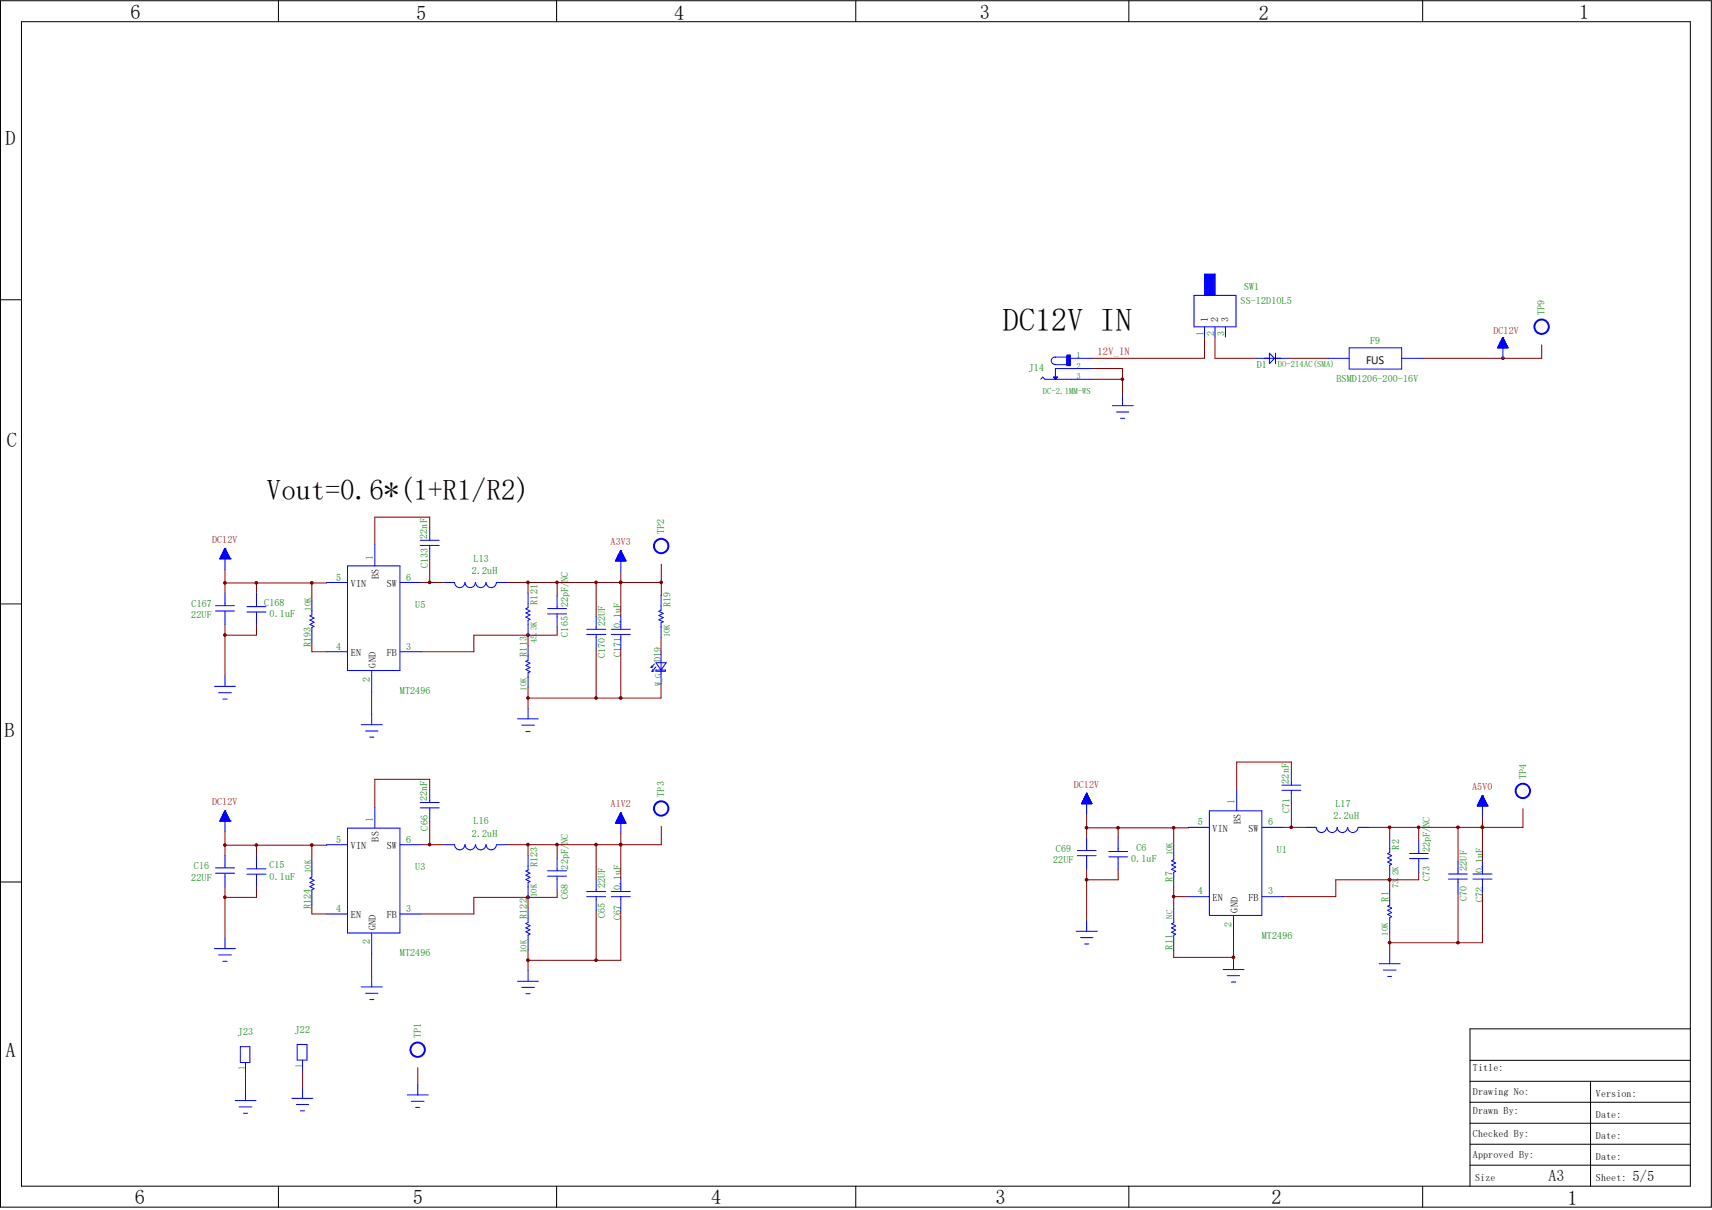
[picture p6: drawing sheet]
<svg xmlns="http://www.w3.org/2000/svg" width="297mm" height="210mm" viewBox="0 0 297 210" stroke-linecap="round" stroke-linejoin="round" font-family="sans-serif">
<g fill="none" stroke="#800000" stroke-width=".17">
<path d="M209 58.5v3.7h-19.5M210.8 58.5v3.7h7.2M267.5 59.9v2.3h-20.7M189.5 65.8h5.2M189.5 64h5.2v4.6M223.5 62.2h6.9M260.7 62.2h.1M39 98.8v4.1M74.5 91.6v-1.9h-9.5v4.8M74.5 97v4.1M107.7 99.2v7.8M114.7 97.9v5.5"/>
<path d="M39 108.4v8.9M44.5 108.4v1.8h-5.5M44.5 101.2v1.7M54.1 111.4v1.7h2.6M54.1 101.2v3M56.7 101.1l-17.7 .1M73.1 101.1h3.9M87.9 101.1h26.8M91.6 110.2h.1M91.6 101.1v1.8M91.6 110.2v1.8M91.6 119.3v3.6"/>
<path d="M96.6 108.9v1.3h-14.4v2.9h-9.1M96.6 101.1v2.3M103.4 101.1v5.9M103.4 112.5v8.7M107.7 101.1h.1M107.7 112.5v8.7M114.7 118.7v2.5h-23.1M114.7 110.7v2.5M64.5 120.1v3.9M74.5 137.1v-1.8h-9.5v4.8M224 134.1v-1.9h-9.5v4.8M224 139.5v4.1"/>
<path d="M39 144.3v4.2M39 153.9v8.9M44.5 146.7v1.8M44.5 153.9v1.8h-5.5M54.1 146.7v3M54.1 157v1.6h2.6M56.7 146.6l-17.7 .1M73.1 146.6h3.9M74.5 142.5v4.1M91.6 155.7h.1M91.6 146.6v1.9M91.6 155.7v1.8"/>
<path d="M96.6 154.4v1.3h-14.4v2.9h-9.1M96.6 146.6v2.4M103.4 146.6v5.9M103.4 158v8.7M107.7 146.6h.1M107.7 144.7v7.8M107.7 158v8.7h-16.1M114.7 143.4v3.2h-26.8M188.5 141.3v4.1M188.5 150.9v8.9M194 150.9v1.8h-5.5M194 143.7v1.7"/>
<path d="M203.6 155.6h2.6M203.6 143.7v3M203.6 154v3.6M206.2 143.6l-17.7 .1M222.5 143.6h4M241.1 152.7h.1M241.1 143.6v1.8M241.1 152.7v1.8M246.1 151.4v1.3h-14.4v2.9h-9.2M246.1 143.6v2.3M252.9 143.6v5.9M252.9 155v8.6"/>
<path d="M257.2 143.6h.1M257.2 141.6v7.9M257.2 155v8.6h-16.1M264.2 140.4v3.2h-26.8M64.5 165.6v3.9M91.6 164.8v3.7M203.6 164.9v1.3h10.4M214 162.6v3.8M241.1 161.8v3.7M42.6 186.2v3M52.5 185.8v3M72.5 185.3v2.9"/>
</g>
<circle cx="260.7" cy="62.2" r=".23" fill="#800000"/>
<circle cx="260.7" cy="62.2" r=".23" fill="none" stroke="#800000" stroke-width=".17"/>
<circle cx="194.7" cy="65.8" r=".23" fill="#800000"/>
<circle cx="194.7" cy="65.8" r=".23" fill="none" stroke="#800000" stroke-width=".17"/>
<circle cx="91.6" cy="101.1" r=".23" fill="#800000"/>
<circle cx="91.6" cy="101.1" r=".23" fill="none" stroke="#800000" stroke-width=".17"/>
<circle cx="91.6" cy="110.2" r=".23" fill="#800000"/>
<circle cx="91.6" cy="110.2" r=".23" fill="none" stroke="#800000" stroke-width=".17"/>
<circle cx="39" cy="110.2" r=".23" fill="#800000"/>
<circle cx="39" cy="110.2" r=".23" fill="none" stroke="#800000" stroke-width=".17"/>
<circle cx="91.6" cy="121.1" r=".23" fill="#800000"/>
<circle cx="91.6" cy="121.1" r=".23" fill="none" stroke="#800000" stroke-width=".17"/>
<circle cx="74.5" cy="101.1" r=".23" fill="#800000"/>
<circle cx="74.5" cy="101.1" r=".23" fill="none" stroke="#800000" stroke-width=".17"/>
<circle cx="91.6" cy="110.2" r=".23" fill="#800000"/>
<circle cx="91.6" cy="110.2" r=".23" fill="none" stroke="#800000" stroke-width=".17"/>
<circle cx="96.6" cy="101.1" r=".23" fill="#800000"/>
<circle cx="96.6" cy="101.1" r=".23" fill="none" stroke="#800000" stroke-width=".17"/>
<circle cx="44.5" cy="101.2" r=".23" fill="#800000"/>
<circle cx="44.5" cy="101.2" r=".23" fill="none" stroke="#800000" stroke-width=".17"/>
<circle cx="54.1" cy="101.2" r=".23" fill="#800000"/>
<circle cx="54.1" cy="101.2" r=".23" fill="none" stroke="#800000" stroke-width=".17"/>
<circle cx="39" cy="101.2" r=".23" fill="#800000"/>
<circle cx="39" cy="101.2" r=".23" fill="none" stroke="#800000" stroke-width=".17"/>
<circle cx="103.4" cy="121.1" r=".23" fill="#800000"/>
<circle cx="103.4" cy="121.1" r=".23" fill="none" stroke="#800000" stroke-width=".17"/>
<circle cx="103.4" cy="101.1" r=".23" fill="#800000"/>
<circle cx="103.4" cy="101.1" r=".23" fill="none" stroke="#800000" stroke-width=".17"/>
<circle cx="107.7" cy="101.1" r=".23" fill="#800000"/>
<circle cx="107.7" cy="101.1" r=".23" fill="none" stroke="#800000" stroke-width=".17"/>
<circle cx="107.7" cy="101.1" r=".23" fill="#800000"/>
<circle cx="107.7" cy="101.1" r=".23" fill="none" stroke="#800000" stroke-width=".17"/>
<circle cx="114.7" cy="101.1" r=".23" fill="#800000"/>
<circle cx="114.7" cy="101.1" r=".23" fill="none" stroke="#800000" stroke-width=".17"/>
<circle cx="107.7" cy="121.1" r=".23" fill="#800000"/>
<circle cx="107.7" cy="121.1" r=".23" fill="none" stroke="#800000" stroke-width=".17"/>
<circle cx="91.6" cy="146.6" r=".23" fill="#800000"/>
<circle cx="91.6" cy="146.6" r=".23" fill="none" stroke="#800000" stroke-width=".17"/>
<circle cx="91.6" cy="155.7" r=".23" fill="#800000"/>
<circle cx="91.6" cy="155.7" r=".23" fill="none" stroke="#800000" stroke-width=".17"/>
<circle cx="39" cy="155.7" r=".23" fill="#800000"/>
<circle cx="39" cy="155.7" r=".23" fill="none" stroke="#800000" stroke-width=".17"/>
<circle cx="91.6" cy="166.6" r=".23" fill="#800000"/>
<circle cx="91.6" cy="166.6" r=".23" fill="none" stroke="#800000" stroke-width=".17"/>
<circle cx="74.5" cy="146.6" r=".23" fill="#800000"/>
<circle cx="74.5" cy="146.6" r=".23" fill="none" stroke="#800000" stroke-width=".17"/>
<circle cx="91.6" cy="155.7" r=".23" fill="#800000"/>
<circle cx="91.6" cy="155.7" r=".23" fill="none" stroke="#800000" stroke-width=".17"/>
<circle cx="96.6" cy="146.6" r=".23" fill="#800000"/>
<circle cx="96.6" cy="146.6" r=".23" fill="none" stroke="#800000" stroke-width=".17"/>
<circle cx="44.5" cy="146.7" r=".23" fill="#800000"/>
<circle cx="44.5" cy="146.7" r=".23" fill="none" stroke="#800000" stroke-width=".17"/>
<circle cx="54.1" cy="146.7" r=".23" fill="#800000"/>
<circle cx="54.1" cy="146.7" r=".23" fill="none" stroke="#800000" stroke-width=".17"/>
<circle cx="39" cy="146.7" r=".23" fill="#800000"/>
<circle cx="39" cy="146.7" r=".23" fill="none" stroke="#800000" stroke-width=".17"/>
<circle cx="103.4" cy="166.6" r=".23" fill="#800000"/>
<circle cx="103.4" cy="166.6" r=".23" fill="none" stroke="#800000" stroke-width=".17"/>
<circle cx="103.4" cy="146.6" r=".23" fill="#800000"/>
<circle cx="103.4" cy="146.6" r=".23" fill="none" stroke="#800000" stroke-width=".17"/>
<circle cx="107.7" cy="146.6" r=".23" fill="#800000"/>
<circle cx="107.7" cy="146.6" r=".23" fill="none" stroke="#800000" stroke-width=".17"/>
<circle cx="107.7" cy="146.6" r=".23" fill="#800000"/>
<circle cx="107.7" cy="146.6" r=".23" fill="none" stroke="#800000" stroke-width=".17"/>
<circle cx="241.1" cy="143.6" r=".23" fill="#800000"/>
<circle cx="241.1" cy="143.6" r=".23" fill="none" stroke="#800000" stroke-width=".17"/>
<circle cx="241.1" cy="152.7" r=".23" fill="#800000"/>
<circle cx="241.1" cy="152.7" r=".23" fill="none" stroke="#800000" stroke-width=".17"/>
<circle cx="188.5" cy="152.7" r=".23" fill="#800000"/>
<circle cx="188.5" cy="152.7" r=".23" fill="none" stroke="#800000" stroke-width=".17"/>
<circle cx="241.1" cy="163.6" r=".23" fill="#800000"/>
<circle cx="241.1" cy="163.6" r=".23" fill="none" stroke="#800000" stroke-width=".17"/>
<circle cx="224" cy="143.6" r=".23" fill="#800000"/>
<circle cx="224" cy="143.6" r=".23" fill="none" stroke="#800000" stroke-width=".17"/>
<circle cx="241.1" cy="152.7" r=".23" fill="#800000"/>
<circle cx="241.1" cy="152.7" r=".23" fill="none" stroke="#800000" stroke-width=".17"/>
<circle cx="246.1" cy="143.6" r=".23" fill="#800000"/>
<circle cx="246.1" cy="143.6" r=".23" fill="none" stroke="#800000" stroke-width=".17"/>
<circle cx="203.6" cy="155.6" r=".23" fill="#800000"/>
<circle cx="203.6" cy="155.6" r=".23" fill="none" stroke="#800000" stroke-width=".17"/>
<circle cx="214" cy="166.1" r=".23" fill="#800000"/>
<circle cx="214" cy="166.1" r=".23" fill="none" stroke="#800000" stroke-width=".17"/>
<circle cx="194" cy="143.7" r=".23" fill="#800000"/>
<circle cx="194" cy="143.7" r=".23" fill="none" stroke="#800000" stroke-width=".17"/>
<circle cx="203.6" cy="143.7" r=".23" fill="#800000"/>
<circle cx="203.6" cy="143.7" r=".23" fill="none" stroke="#800000" stroke-width=".17"/>
<circle cx="188.5" cy="143.7" r=".23" fill="#800000"/>
<circle cx="188.5" cy="143.7" r=".23" fill="none" stroke="#800000" stroke-width=".17"/>
<circle cx="252.9" cy="163.6" r=".23" fill="#800000"/>
<circle cx="252.9" cy="163.6" r=".23" fill="none" stroke="#800000" stroke-width=".17"/>
<circle cx="252.9" cy="143.6" r=".23" fill="#800000"/>
<circle cx="252.9" cy="143.6" r=".23" fill="none" stroke="#800000" stroke-width=".17"/>
<circle cx="257.2" cy="143.6" r=".23" fill="#800000"/>
<circle cx="257.2" cy="143.6" r=".23" fill="none" stroke="#800000" stroke-width=".17"/>
<circle cx="257.2" cy="143.6" r=".23" fill="#800000"/>
<circle cx="257.2" cy="143.6" r=".23" fill="none" stroke="#800000" stroke-width=".17"/>
<g fill="none" stroke="#00f" stroke-width=".17">
<path d="M207.1 51.3h7.3v5.4h-7.3zM209 51.3v-3.7h1.8v3.7M209 56.7v1.8M209 51.1h1.8M209 50.9h1.8M209 50.7h1.8M209 50.5h1.8M209 50.4h1.8M209 50.2h1.8M209 50h1.8M209 49.8h1.8M209 49.6h1.8"/>
<path d="M209 49.4h1.8M209 49.3h1.8M209 49.1h1.8M209 48.9h1.8M209 48.7h1.8M209 48.6h1.8M209 48.3h1.8M209 48.2h1.8M209 48h1.8M209 47.8h1.8M209 47.7h1.8M209.1 47.6v3.7"/>
<path d="M209.3 47.6v3.7M209.5 47.6v3.7M209.7 47.6v3.7M209.8 47.6v3.7M210 47.6v3.7M210.2 47.6v3.7M210.4 47.6v3.7M210.6 47.6v3.7M210.7 47.6v3.7M210.8 56.7v1.8M212.6 56.7v1.8M260 60v.4"/>
<path d="M260 59.9h1.4M260.1 59.8h1.2M260.1 59.7h1.2v.7M260.1 59.7v.7M260.2 59.6h1M260.2 59.6h1v.8M260.3 59.4h.9v1M260.3 59.4v1M260.3 59.4h.8M260.3 59.3h.8v1.1M260.3 59.2v1.2M260.4 59.2h.7"/>
<path d="M260.4 59.1h.6v1.3M260.4 59.1v1.3M260.5 59.1h.5M260.5 59h.4v1.4M260.5 58.9v1.5M260.5 58.9h.4M260.6 58.8h.3v1.6M260.6 58.8v1.6M260.6 58.8h.2M260.6 58.7h.2v1.7M260.6 58.6v1.8M260.7 58.6h.1"/>
<path d="M260.7 58.6l.9 1.8h-1.8zM260.7 58.6v3.6M261.2 59.5h-1v.9M180.6 65.8l.3-.4 .4 .4h8.2M182.8 65.4h.7l-.4 .4zM182.9 65.4v.2M183 65.4v.4M183.1 62a.63 .63 0 0 0-.7 .6 .63 .63 0 0 0 .7 .6M183.1 63.3h2.6M183.1 62h2M183.3 65.4v.3h-.3M183.4 65.4l-.6 .1"/>
<path d="M185.1 61.6h.6v1.9h-.6zM185.1 63.1h.6M185.1 62.9h.6M185.1 62.8h.6M185.1 62.6h.6M185.1 62.4h.6M185.1 62.2h.6M185.1 62h.6M185.1 61.8h.6M185.1 61.7h.6M185.3 61.6v1.9M185.4 61.6v1.9"/>
<path d="M185.6 61.6v1.9M185.8 62.2h3.7M189.5 64h-6.4v1.6M193 70.4h3.6M193.7 71.5h2.1M194.4 72.6h.7M194.7 68.6v1.8M218 62.2h5.5M220.2 61.3l.9 .9-.9 .9zM221.3 61.3v1.8M230.4 62.2h3.7M234.1 60.4h9.1v3.7h-9.1z"/>
<path d="M243.2 62.2h3.6M259.8 60.4h1.8M259.9 60.2h1.7M259.9 60.2h1.6v.2M259.9 60.1v.3M260 60.1h1.5M260 60h1.5v.4M260.1 60.4v-.5h1.3v.5M38.1 97h.1M38.1 97h1.9M38.1 96.9h1.8M38.2 96.9h1.7"/>
<path d="M38.2 96.8v.2M38.2 96.8h1.6l.1 .2M38.3 96.7h1.5M38.3 96.6v.4M38.3 96.6h1.5M38.4 96.6h1.3v.4M38.4 96.5v.5M38.4 96.5h1.3M38.4 96.4h1.3M38.4 96.4v.6M38.4 96.4h1.2M38.5 96.3h1.1"/>
<path d="M38.5 96.2v.8M38.5 96.2h1M38.6 96.1h.9v.9M38.6 96.1v.9M38.6 96.1h.9M38.7 96h.8M38.7 95.9h.7M38.7 95.9v1.1M38.7 95.8v1.2M38.7 95.8h.6M38.8 95.7h.5M38.8 95.6v1.4"/>
<path d="M38.8 95.6h.4M38.9 95.5h.3v1.5M38.9 95.5v1.5M38.9 95.5h.3M38.9 95.4h.3M38.9 95.3v1.7M38.9 95.4h.2M39 95.3h.1M39 95.2v1.8M39 95.2h.1M39 95.2v3.6M39 95.2l-.9 1.8"/>
<path d="M39 95.2l1 1.8M39.1 95.2v1.8M39.2 95.4v1.6M39.3 95.7v1.3M39.4 95.8v1.2M39.5 96v1M39.6 96.3v.7M39.7 96.4v.6M39.8 96.7v.3M40 97h.1M60.3 98.2h9.1v18.2h-9.1zM65 94.5v3.7"/>
<path d="M72.9 94.7h3.3M72.9 93.8h3.3M74.5 91.6v2.2M74.5 94.7v2.3M106.8 97.3h1.8M106.8 97.2v.2M106.8 97.2h1.7M106.9 97.2h1.6v.2M106.9 97.1v.3M106.9 97.1h1.6M107 97h1.4M107 96.9h1.3"/>
<path d="M107 96.8v.6M107.1 96.8h1.2v.6M107.1 96.7h1.1M107.2 96.6h1v.8M107.2 96.5v.9M107.2 96.5h1M107.2 96.4h.9M107.2 96.3v1.1M107.3 96.4h.8M107.3 96.3h.8M107.3 96.2v1.2M107.4 96.2h.6"/>
<path d="M107.4 96.1h.6v1.3M107.4 96.1v1.3M107.4 96.1h.5M107.5 96h.4M107.5 95.9h.4M107.5 95.9v1.5M107.6 95.9h.2M107.6 95.8h.2v1.6M107.6 95.8v1.6M107.6 95.7h.1M107.6 95.6v1.8M107.7 95.6h.1"/>
<path d="M107.7 95.5h.1M107.7 95.5v3.7M107.7 95.5l-.9 1.9h1.8M107.7 95.5l.9 1.9M107.7 95.7v1.7M107.9 96v1.4M108.1 96.3v1.1M108.1 96.4v1M108.2 96.6h-1.1v.8M108.2 96.7v.7M108.4 96.9h-1.4v.5M108.4 97v.4"/>
<path d="M108.6 97.3v.1M37.2 119.1h3.7M37.4 106h3.3M37.4 105.1h3.3M39 102.9v2.2M39 106v2.4M39 117.3v1.8M42.8 105.3h3.3M42.8 106.2h3.3M44.5 102.9v2.4M44.5 106.2v2.2M54.1 104.2v2.5l-.3 .2 .7 .4-.7 .3 .7 .4-.7 .4 .7 .3-.4 .2v2.5"/>
<path d="M56.7 101.1h3.6M56.7 113.1h3.6M64.5 116.4v3.7M69.4 101.1h3.7M69.4 113.1h3.7M77 101.1h1.9a.89 .89 0 0 0 .9 .9 .89 .89 0 0 0 .8-.9M80.7 101.1a.89 .89 0 0 0 .9 .9 .89 .89 0 0 0 .9-.9M82.5 101.1a.89 .89 0 0 0 .9 .9 .89 .89 0 0 0 .9-.9M84.3 101.1a.89 .89 0 0 0 .9 .9 .89 .89 0 0 0 .9-.9M86.1 101.1h1.8M91.6 102.9v2.6l-.4 .2 .7 .3-.7 .4 .7 .3-.7 .4 .7 .4-.3 .2v2.5M91.6 112v2.6l-.4 .2 .7 .3-.7 .4 .7 .4-.7 .3 .7 .4-.3 .2v2.5"/>
<path d="M95 106.6h3.3M95 105.6h3.3M96.6 103.4v2.2M96.6 106.6v2.3M101.8 110.1h3.3M101.8 109.2h3.3M103.4 107v2.2M103.4 110.1v2.4M106 110.1h3.3M106 109.2h3.3M107.7 107v2.2M107.7 110.1v2.4"/>
<path d="M113.1 115.6l-.2 .3M113.2 116.2l-.1 .3M113.3 115.7l-.4 .2M113.5 116.5h-.4M113.5 115.2l-.6 .7M113.8 115h1.8l-.9 1.3zM113.8 116.3h1.6v.2h-1.6zM113.8 115.7l-.7 .8M114.7 103.4v2.5l-.4 .2 .8 .4-.8 .3 .8 .4-.8 .4 .8 .3-.4 .2v2.6M114.7 113.2v5.5M37.9 120.2h2.2M38.7 121.3h.7"/>
<path d="M62.7 125.8h3.6M63.4 126.9h2.2M64.1 127.9h.8M64.5 124v1.8M72.9 139.3h3.3M74.5 137.1v2.2M89.8 124.8h3.6M90.5 125.9h2.2M91.2 127h.7M91.6 122.9v1.9M187.7 139.4l1.7 .1M187.7 139.4v.1"/>
<path d="M187.7 139.4h1.7M187.7 139.3h1.7v.2M187.7 139.2h1.6M187.7 139.2v.3M187.8 139.5v-.4h1.5v.4M187.8 139.1h1.4M187.9 139h1.3v.5M187.9 138.9v.6M187.9 138.9h1.2M188 138.9h1.1v.6M188 138.8v.7M188 138.8h1.1"/>
<path d="M188 138.7h1v.8M188 138.6v.9M188 138.6h1M188.1 138.6h.9v.9M188.1 138.5v1M188.1 138.5h.8M188.2 138.4h.7v1.1M188.2 138.3v1.2M188.2 138.3h.6M188.3 138.3h.5v1.2M188.3 138.1h.5v1.4M188.3 138v1.5"/>
<path d="M188.3 138h.4M188.4 138h.3v1.5M188.4 137.9v1.6M188.4 137.9h.2M188.5 137.8h.1v1.7M188.5 137.8v1.7M188.5 137.7h.1M188.5 137.7v3.6M188.5 137.7l.9 1.8h-1.8zM188.5 137.8h.1M188.8 138.2h-.5v1.3M214.5 137v3.7"/>
<path d="M222.4 137.2h3.3M222.4 136.3h3.3M224 134.1v2.2M224 137.2v2.3M256.3 139.9h.1M256.3 139.9h1.8M256.3 139.8h1.8M256.4 139.9v-.2h1.6v.2M256.4 139.6h1.6M256.4 139.6h1.5v.3M256.4 139.5v.4M256.5 139.5h1.4"/>
<path d="M256.5 139.4h1.4v.5M256.5 139.4v.5M256.5 139.3h1.3v.6M256.5 139.4h1.3M256.5 139.2v.7M256.6 139.2h1.2M256.6 139.9v-.8h1.1v.8M256.7 139.1h1M256.7 139h.9v.9M256.7 138.9v1M256.8 138.9h.8M256.8 138.9h.8v1"/>
<path d="M256.9 138.7h.6v1.2M256.9 138.6h.5v1.3M256.9 138.5v1.4M257 138.5h.4M257 138.4h.4v1.5M257 138.3v1.6M257 138.3h.3M257 138.3h.3v1.6M257 138.2v1.7M257.1 138.2h.2M257.1 138.1l.1 1.8M257.1 138v1.9"/>
<path d="M257.2 138h.1M257.2 138v3.6M257.2 138l-.9 1.9M257.2 138l.9 1.9M257.5 138.6h-.6v1.3M257.6 138.8h-.8v1.1M258.1 139.9h.1M37.4 151.6h3.3M37.4 150.6h3.3M38.1 142.5h.1M38.1 142.5h1.9M38.2 142.3v.2"/>
<path d="M38.2 142.4h1.7M38.2 142.3h1.6M38.3 142.2v.3M38.3 142.2h1.5v.3M38.3 142.2h1.5M38.4 142v.5M38.4 142.1h1.3M38.4 141.9v.6M38.4 142h1.3M38.4 141.9h1.2M38.5 141.7v.8M38.5 141.8h1.1"/>
<path d="M38.5 141.7h1M38.6 141.6v.9M38.6 141.6h.9v.9M38.6 141.6h.9M38.7 141.4v1.1M38.7 141.5h.8M38.7 141.5h.7M38.7 141.3v1.2M38.7 141.4h.7M38.7 141.3h.6M38.8 141.1v1.4M38.8 141.2h.5v1.3"/>
<path d="M38.8 141.1h.4M38.9 141v1.5M38.9 141.1h.3M38.9 140.8v1.7M38.9 141h.3M38.9 140.9h.2M39 140.7v1.8M39 140.8h.1M39 140.7h.1M39 140.7v3.6M39 148.5v2.1M39 151.6v2.3"/>
<path d="M39 140.7l-.9 1.8M39 140.7l1 1.8M39.1 140.8v1.7M39.2 140.9v1.6M39.2 141.1v1.4M39.4 141.4v1.1M39.5 141.5v1M39.6 141.8v.7M39.7 141.9v.6M39.7 142.1v.4M39.9 142.4v.1M40 142.5h.1"/>
<path d="M42.8 150.8h3.3M42.8 151.7h3.3M44.5 148.5v2.3M44.5 151.7v2.2M54.1 149.7v2.5l-.3 .2 .7 .4-.7 .4 .7 .3-.7 .4 .7 .3-.4 .2v2.6M56.7 146.6h3.6M56.7 158.6h3.6M60.3 143.7h9.1v18.2h-9.1zM65 140.1v3.6M69.4 146.6h3.7M69.4 158.6h3.7M72.9 140.2h3.3"/>
<path d="M74.5 140.2v2.3M77 146.6h1.9a.89 .89 0 0 0 .9 .9 .89 .89 0 0 0 .8-.9M80.7 146.6a.89 .89 0 0 0 .9 .9 .89 .89 0 0 0 .9-.9M82.5 146.6a.89 .89 0 0 0 .9 .9 .89 .89 0 0 0 .9-.9M84.3 146.6a.89 .89 0 0 0 .9 .9 .89 .89 0 0 0 .9-.9M86.1 146.6h1.8M91.6 148.5v2.5l-.4 .2 .7 .4-.7 .3 .7 .4-.7 .4 .7 .3-.3 .2v2.5M91.6 157.5v2.6l-.4 .2 .7 .4-.7 .3 .7 .4-.7 .3 .7 .4-.3 .2v2.5M95 152.1h3.3M95 151.1h3.3M96.6 149v2.1M96.6 152.1v2.3"/>
<path d="M101.8 155.6h3.3M101.8 154.7h3.3M103.4 152.5v2.2M103.4 155.6v2.4M106 155.6h3.3M106 154.7h3.3M106.8 142.7v.2M106.8 142.8h1.8M106.8 142.7h1.7M106.9 142.6v.3M106.9 142.7h1.6M106.9 142.6h1.6"/>
<path d="M107 142.9v-.4h1.4v.4M107 142.3v.6M107 142.4h1.3M107.1 142.3h1.2M107.1 142.2h1.1v.7M107.2 142v.9M107.2 142.1h1M107.2 141.9v1M107.2 142h1M107.2 142h.9M107.3 141.9h.8M107.3 141.7v1.2"/>
<path d="M107.3 141.8h.8M107.4 141.7h.6M107.4 141.6v1.3M107.4 141.6h.6v1.3M107.4 141.6h.5M107.5 141.4v1.5M107.5 141.5h.4M107.6 141.3v1.6M107.6 141.4h.2M107.6 141.3h.2M107.6 141.1v1.8M107.6 141.2h.1v1.7"/>
<path d="M107.7 141.1h.1M107.7 141.1v3.6M107.7 152.5v2.2M107.7 155.6v2.4M107.7 141.1l-.9 1.8h1.8M107.7 141.1l.9 1.8M107.8 141.4v1.5M107.9 141.5v1.4M108.1 141.8v1.1M108.1 141.9v1M108.2 142.1v.8M108.2 142.2h-1.1v.7"/>
<path d="M108.3 142.4v.5M108.5 142.7v.2M108.6 142.8v.1M186.9 148.5h3.3M186.9 147.6h3.3M188.5 145.4v2.2M188.5 148.5v2.4M188.5 159.8v1.8M192.4 147.8h3.2M192.4 148.7h3.2M194 145.4v2.4M194 148.7v2.2"/>
<path d="M203.6 146.7v2.5l-.4 .2 .8 .4-.8 .3 .8 .4-.8 .4 .8 .3-.4 .2v2.6M203.6 157.6v2.5l-.4 .2 .8 .4-.8 .3 .8 .4-.8 .4 .8 .3-.4 .2v2.6M206.2 155.6h3.6M206.2 143.6h3.6M209.8 140.7h9.1v18.2h-9.1zM214 158.9v3.7M218.9 155.6h3.6M218.9 143.6h3.6M226.5 143.6h1.8a.89 .89 0 0 0 .9 .9 .89 .89 0 0 0 .9-.9M230.2 143.6a.89 .89 0 0 0 .9 .9 .89 .89 0 0 0 .9-.9 .89 .89 0 0 0 .9 .9 .89 .89 0 0 0 .9-.9M233.8 143.6a.89 .89 0 0 0 .9 .9 .89 .89 0 0 0 .9-.9M235.6 143.6h1.8"/>
<path d="M241.1 145.4v2.6l-.4 .2 .7 .3-.7 .4 .7 .4-.7 .3 .7 .4-.3 .2v2.5M241.1 154.5v2.6l-.4 .2 .7 .3-.7 .4 .7 .4-.7 .3 .7 .4-.3 .2v2.5M244.5 149h3.3M244.5 148.1h3.3M246.1 145.9v2.2M246.1 149v2.4M251.3 152.6h3.3M251.3 151.7h3.3M252.9 149.5v2.2M252.9 152.6v2.4M255.5 152.6h3.3M255.5 151.7h3.3"/>
<path d="M257.2 149.5v2.2M257.2 152.6v2.4M37.2 164.6h3.7M37.9 165.7h2.2M38.7 166.8h.7M39 162.8v1.8M62.7 171.3h3.6M63.4 172.4h2.2M64.1 173.5h.8M64.5 161.9v3.7M64.5 169.5v1.8M89.8 170.3h3.6"/>
<path d="M90.5 171.4h2.2M91.2 172.5h.7M91.6 168.5v1.8M186.7 161.6h3.7M187.5 162.7h2.1M188.2 163.8h.7M212.2 168.3h3.6M212.9 169.3h2.2M213.6 170.4h.8M214 166.4v1.9M239.3 167.3h3.6M240 168.4h2.2"/>
<path d="M240.7 169.5h.7M241.1 165.5v1.8M40.8 191h3.6M41.5 192.1h2.2M41.7 181.7h1.6v2.7h-1.6zM42.2 193.2h.8M42.6 184.4v1.8M42.6 189.2v1.8M50.6 190.6h3.7M51.4 191.7h2.2M51.6 181.3h1.7v2.7h-1.7zM52.1 192.8h.7"/>
<path d="M52.5 184v1.8M52.5 188.8v1.8M70.7 190h3.6M71.4 191.1h2.2M72.1 192.2h.7M72.5 188.2v1.8"/>
</g>
<g fill="none" stroke="#00f" stroke-width=".34">
<circle cx="267.4" cy="56.7" r="1.25"/>
<circle cx="114.7" cy="94.8" r="1.25"/>
<circle cx="264.2" cy="137.3" r="1.25"/>
<circle cx="114.7" cy="140.3" r="1.25"/>
<circle cx="72.5" cy="182.2" r="1.25"/>
</g>
<g fill="none" stroke="#000" stroke-width=".17">
<path d="M.1 .1h296.8v209.4h-296.8zM3.7 3.8h289.5v202.1h-289.5zM48.3 .1v3.7M96.6 .1v3.7M148.5 .1v3.7M195.8 .1v3.7M246.8 .1v3.7M.1 52h3.6M.1 104.8h3.6M.1 153.1h3.6M293.2 178.6h-38.2v27.3M255 184h38.2"/>
<path d="M255 187.7h38.2M255 191.3h38.2M255 194.9h38.2M255 198.6h38.2M275.9 187.7v18.2M48.3 205.9v3.6M96.6 205.9v3.6M148.5 205.9v3.6M195.8 205.9v3.6M246.8 205.9v3.6M255 202.2h38.2"/>
</g>
<text font-size="5.5" x="174" y="57.5">DC12V IN</text>
<text font-size="5" x="46.3" y="86.7">Vout=0.6*(1+R1/R2)</text>
<g font-size="3.5">
<text x="22.6" y="3.2">6</text>
<text x="72.2" y="3.4">5</text>
<text x="117" y="3.4">4</text>
<text x="170" y="3.2">3</text>
<text x="218.4" y="3.4">2</text>
<text x="273.9" y="3.2">1</text>
<text x="1" y="25.2">D</text>
<text x="1.2" y="77.5">C</text>
<text x=".8" y="127.9">B</text>
<text x="1" y="183.5">A</text>
<text x="23.4" y="209">6</text>
<text x="71.6" y="209">5</text>
<text x="123.4" y="209">4</text>
<text x="172.7" y="209">3</text>
<text x="220.6" y="209">2</text>
<text x="271.9" y="209.2">1</text>
</g>
<text font-size="2.8" x="268.6" y="205">A3</text>
<text font-size="2.5" x="283.2" y="205">5/5</text>
<text font-size="1.9" x="237" y="63.1">FUS</text>
<text font-size="1.8" fill="#f00" x="190.4" y="61.7">12V_IN</text>
<g font-size="1.7" fill="#008000">
<text x="215.2" y="52.7">SS-12D10L5</text>
<text x="215.8" y="50.3">SW1</text>
<text x="208.8" y="58.3" transform="rotate(-90 208.8 58.3)">1</text>
<text x="210.6" y="58.3" transform="rotate(-90 210.6 58.3)">2</text>
<text x="212.4" y="58.3" transform="rotate(-90 212.4 58.3)">3</text>
<text x="237.7" y="59.6">F9</text>
<text x="268" y="54.7" transform="rotate(-90 268 54.7)">TP9</text>
<text x="178.5" y="64.3">J14</text>
<text x="218" y="63.8">D1</text>
<text x="231.9" y="66.4">BSMD1206-200-16V</text>
<text x="74.1" y="93.5" transform="rotate(-90 74.1 93.5)">22nF</text>
<text x="115.2" y="92.8" transform="rotate(-90 115.2 92.8)">TP2</text>
<text x="58.3" y="100.8">5</text>
<text x="64.7" y="97.1" transform="rotate(-90 64.7 97.1)">1</text>
<text x="70.5" y="100.8">6</text>
<text x="74.2" y="98.6" transform="rotate(-90 74.2 98.6)">C133</text>
<text x="81.9" y="99.7">2.2uH</text>
<text x="82.2" y="97.5">L13</text>
<text x="98.6" y="101" transform="rotate(-90 98.6 101)">NC</text>
<text x="33.2" y="107.3">22UF</text>
<text x="33.2" y="105.3">C167</text>
<text x="45.8" y="105.2">C168</text>
<text x="46.8" y="107.1">0.1uF</text>
<text x="72.1" y="105.5">U5</text>
<text x="93.3" y="104.9" transform="rotate(-90 93.3 104.9)">R121</text>
<text x="98.6" y="105.4" transform="rotate(-90 98.6 105.4)">22pF/</text>
<text x="116.3" y="105.4" transform="rotate(-90 116.3 105.4)">R19</text>
<text x="53.9" y="112.3" transform="rotate(-90 53.9 112.3)">R193</text>
<text x="58.3" y="112.8">4</text>
<text x="70.5" y="112.8">3</text>
<text x="91.4" y="114" transform="rotate(-90 91.4 114)">R113</text>
<text x="98.6" y="110.5" transform="rotate(-90 98.6 110.5)">C165</text>
<text x="105" y="108.6" transform="rotate(-90 105 108.6)">22UF</text>
<text x="107.7" y="109" transform="rotate(-90 107.7 109)">0.1uF</text>
<text x="64.1" y="118.4" transform="rotate(-90 64.1 118.4)">2</text>
<text x="105" y="114.3" transform="rotate(-90 105 114.3)">C170</text>
<text x="107.7" y="114.1" transform="rotate(-90 107.7 114.1)">C171</text>
<text x="114.7" y="114.9" transform="rotate(-90 114.7 114.9)">D19</text>
<text x="69.4" y="120.4">MT2496</text>
<text x="223.6" y="136" transform="rotate(-90 223.6 136)">22nF</text>
<text x="264.8" y="135.3" transform="rotate(-90 264.8 135.3)">TP4</text>
<text x="64.7" y="142.6" transform="rotate(-90 64.7 142.6)">1</text>
<text x="74.1" y="139.1" transform="rotate(-90 74.1 139.1)">22nF</text>
<text x="82.2" y="143">L16</text>
<text x="115.2" y="138.3" transform="rotate(-90 115.2 138.3)">TP3</text>
<text x="207.8" y="143.3">5</text>
<text x="214.2" y="139.6" transform="rotate(-90 214.2 139.6)">1</text>
<text x="220" y="143.3">6</text>
<text x="223.7" y="141.1" transform="rotate(-90 223.7 141.1)">C71</text>
<text x="231.4" y="142.2">2.2uH</text>
<text x="231.7" y="140">L17</text>
<text x="248.1" y="143.5" transform="rotate(-90 248.1 143.5)">NC</text>
<text x="58.3" y="146.3">5</text>
<text x="70.5" y="146.3">6</text>
<text x="74.2" y="144.1" transform="rotate(-90 74.2 144.1)">C66</text>
<text x="81.9" y="145.2">2.2uH</text>
<text x="98.6" y="146.5" transform="rotate(-90 98.6 146.5)">NC</text>
<text x="182.7" y="149.8">22UF</text>
<text x="183.2" y="147.8">C69</text>
<text x="196.3" y="149.6">0.1uF</text>
<text x="197.1" y="147.7">C6</text>
<text x="221.5" y="148">U1</text>
<text x="242.7" y="147.4" transform="rotate(-90 242.7 147.4)">R2</text>
<text x="248.1" y="147.9" transform="rotate(-90 248.1 147.9)">22pF/</text>
<text x="33.2" y="152.8">22UF</text>
<text x="33.7" y="150.8">C16</text>
<text x="46.7" y="150.7">C15</text>
<text x="46.8" y="152.7">0.1uF</text>
<text x="72.1" y="151">U3</text>
<text x="93.3" y="150.5" transform="rotate(-90 93.3 150.5)">R123</text>
<text x="98.6" y="156" transform="rotate(-90 98.6 156)">C68</text>
<text x="98.6" y="150.9" transform="rotate(-90 98.6 150.9)">22pF/</text>
<text x="105" y="154.2" transform="rotate(-90 105 154.2)">22UF</text>
<text x="107.7" y="154.5" transform="rotate(-90 107.7 154.5)">0.1uF</text>
<text x="203.4" y="153" transform="rotate(-90 203.4 153)">R7</text>
<text x="207.8" y="155.2">4</text>
<text x="220" y="155.2">3</text>
<text x="248.1" y="153" transform="rotate(-90 248.1 153)">C73</text>
<text x="254.5" y="151.1" transform="rotate(-90 254.5 151.1)">22UF</text>
<text x="257.2" y="151.5" transform="rotate(-90 257.2 151.5)">0.1uF</text>
<text x="53.9" y="157.8" transform="rotate(-90 53.9 157.8)">R124</text>
<text x="58.3" y="158.3">4</text>
<text x="70.5" y="158.3">3</text>
<text x="91.4" y="159.5" transform="rotate(-90 91.4 159.5)">R122</text>
<text x="105" y="159.3" transform="rotate(-90 105 159.3)">C65</text>
<text x="107.7" y="159.6" transform="rotate(-90 107.7 159.6)">C67</text>
<text x="213.6" y="160.9" transform="rotate(-90 213.6 160.9)">2</text>
<text x="240.9" y="156.5" transform="rotate(-90 240.9 156.5)">R1</text>
<text x="254.5" y="156.3" transform="rotate(-90 254.5 156.3)">C70</text>
<text x="257.2" y="156.6" transform="rotate(-90 257.2 156.6)">C72</text>
<text x="64.1" y="163.9" transform="rotate(-90 64.1 163.9)">2</text>
<text x="69.4" y="165.9">MT2496</text>
<text x="203.4" y="164.8" transform="rotate(-90 203.4 164.8)">R11</text>
<text x="218.9" y="162.9">MT2496</text>
<text x="41.3" y="179.6">J23</text>
<text x="51.1" y="179.2">J22</text>
<text x="73" y="180.1" transform="rotate(-90 73 180.1)">TP1</text>
</g>
<g font-size="1.7">
<text x="209.5" y="56" transform="rotate(-90 209.5 56)">1</text>
<text x="211.3" y="56" transform="rotate(-90 211.3 56)">2</text>
<text x="213.1" y="56" transform="rotate(-90 213.1 56)">3</text>
<text x="60.9" y="101.8">VIN</text>
<text x="65.7" y="100.5" transform="rotate(-90 65.7 100.5)">BS</text>
<text x="67.1" y="101.8">SW</text>
<text x="60.9" y="113.8">EN</text>
<text x="67.1" y="113.8">FB</text>
<text x="65.2" y="115.9" transform="rotate(-90 65.2 115.9)">GND</text>
<text x="215.3" y="143" transform="rotate(-90 215.3 143)">BS</text>
<text x="60.9" y="147.3">VIN</text>
<text x="65.7" y="146" transform="rotate(-90 65.7 146)">BS</text>
<text x="67.1" y="147.3">SW</text>
<text x="210.4" y="144.3">VIN</text>
<text x="216.6" y="144.3">SW</text>
<text x="60.9" y="159.3">EN</text>
<text x="65.2" y="161.4" transform="rotate(-90 65.2 161.4)">GND</text>
<text x="67.1" y="159.3">FB</text>
<text x="210.4" y="156.3">EN</text>
<text x="214.7" y="158.4" transform="rotate(-90 214.7 158.4)">GND</text>
<text x="216.6" y="156.3">FB</text>
<text x="255.5" y="185.8">Title:</text>
<text x="255.5" y="190">Drawing No:</text>
<text x="276.9" y="190.4">Version:</text>
<text x="255.5" y="193.3">Drawn By:</text>
<text x="255.5" y="197.3">Checked By:</text>
<text x="276.9" y="194.1">Date:</text>
<text x="276.9" y="197.7">Date:</text>
<text x="255.5" y="201">Approved By:</text>
<text x="276.9" y="201.3">Date:</text>
<text x="255.9" y="205">Size</text>
<text x="276.9" y="205">Sheet:</text>
</g>
<g font-size="1.7" fill="#f00">
<text x="259.1" y="58">DC12V</text>
<text x="36.8" y="94.3">DC12V</text>
<text x="105.9" y="94.6">A3V3</text>
<text x="186.3" y="136.8">DC12V</text>
<text x="255.4" y="137.1">A5V0</text>
<text x="36.8" y="139.8">DC12V</text>
<text x="105.9" y="140.1">A1V2</text>
</g>
<g font-size="1.5" fill="#008000">
<text x="186.7" y="62.2">1</text>
<text x="186.7" y="64">2</text>
<text x="186.7" y="65.8">3</text>
<text x="221.7" y="63.7">DO-214AC(SMA)</text>
<text x="180.9" y="68.4">DC-2.1MM-WS</text>
<text x="53.9" y="106" transform="rotate(-90 53.9 106)">10K</text>
<text x="93.1" y="111.7" transform="rotate(-90 93.1 111.7)">45</text>
<text x="93.1" y="110.2" transform="rotate(-90 93.1 110.2)">.3K</text>
<text x="116.2" y="110.6" transform="rotate(-90 116.2 110.6)">10K</text>
<text x="91.3" y="119.9" transform="rotate(-90 91.3 119.9)">10K</text>
<text x="114.7" y="119.1" transform="rotate(-90 114.7 119.1)">W_G</text>
<text x="203.4" y="148.5" transform="rotate(-90 203.4 148.5)">10K</text>
<text x="53.9" y="151.5" transform="rotate(-90 53.9 151.5)">10K</text>
<text x="93.1" y="155.7" transform="rotate(-90 93.1 155.7)">10K</text>
<text x="242.6" y="154.2" transform="rotate(-90 242.6 154.2)">73</text>
<text x="242.6" y="152.7" transform="rotate(-90 242.6 152.7)">.2K</text>
<text x="203.4" y="159.4" transform="rotate(-90 203.4 159.4)">NC</text>
<text x="91.3" y="165.4" transform="rotate(-90 91.3 165.4)">10K</text>
<text x="240.8" y="162.4" transform="rotate(-90 240.8 162.4)">10K</text>
<text x="42.4" y="185.7" transform="rotate(-90 42.4 185.7)">1</text>
<text x="52.3" y="185.3" transform="rotate(-90 52.3 185.3)">1</text>
</g>
</svg>
